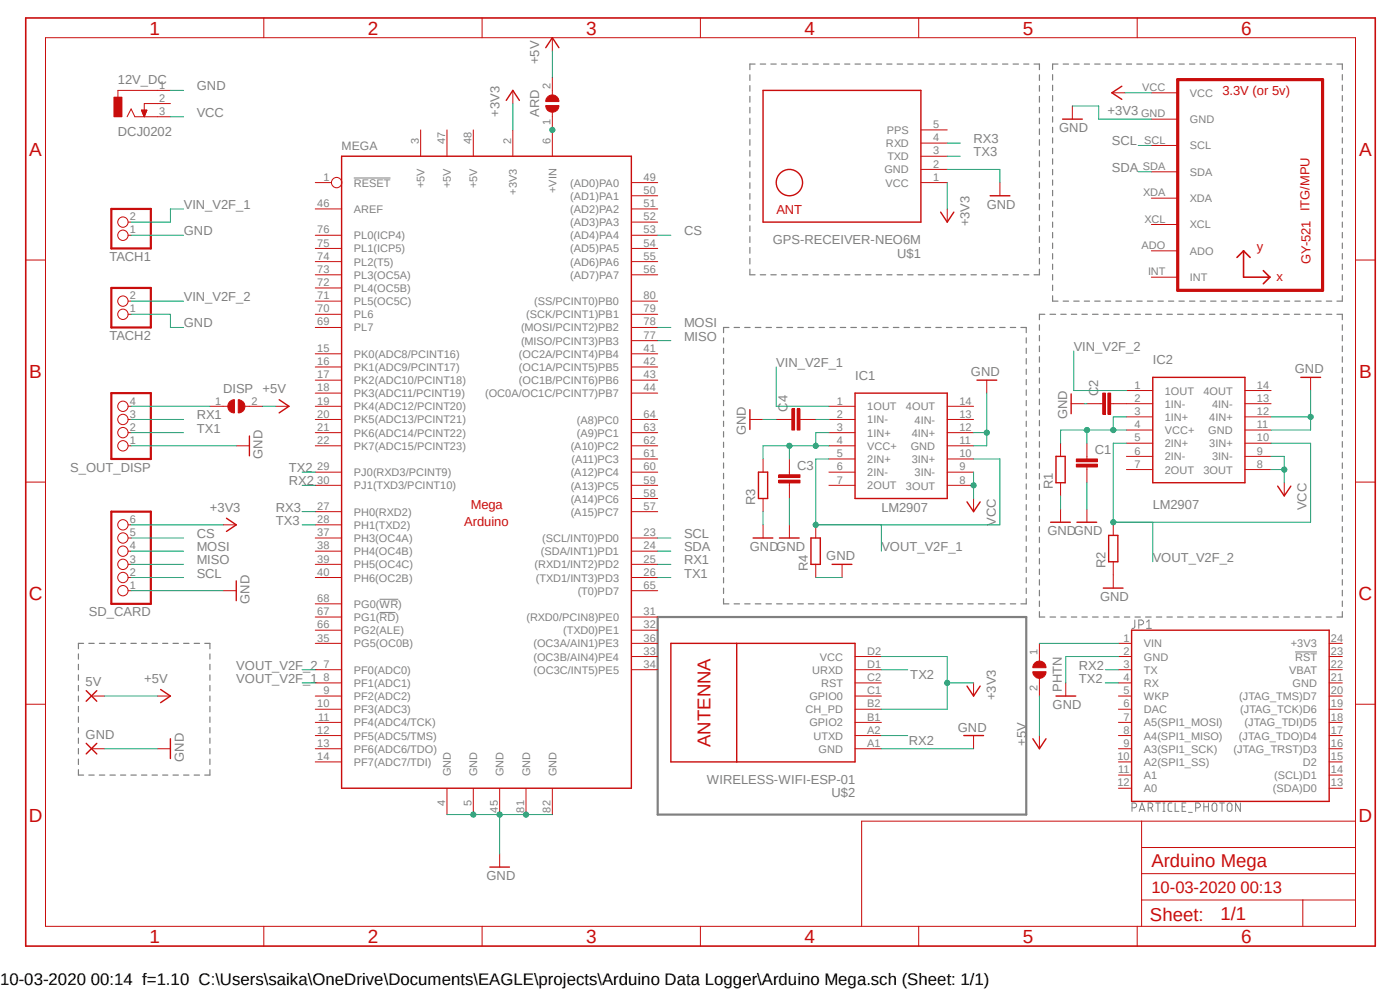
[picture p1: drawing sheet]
<svg xmlns="http://www.w3.org/2000/svg" width="297mm" height="210mm" viewBox="0 0 297 210" stroke-linecap="round" stroke-linejoin="round" font-family="sans-serif">
<path d="M4.9 3.5l287.2 197.8M292.1 3.5l-287.2 197.8" fill="none" stroke="#fff" stroke-width=".21"/>
<g fill="none" stroke="#808080" stroke-width=".25">
<path d="M159.1 15.9v1.2M159.1 18.2v1.1M160.2 13.6h-1.1v1.2M161.3 13.6h1.1M163.5 13.6h1.2M165.8 13.6h1.1M168 13.6h1.2M170.2 13.6h1.2M172.5 13.6h1.1M174.7 13.6h1.2M177 13.6h1.1M179.2 13.6h1.1"/>
<path d="M181.4 13.6h1.1M183.6 13.6h1.2M185.9 13.6h1.1M188.1 13.6h1.1M190.3 13.6h1.2M192.6 13.6h1.1M194.8 13.6h1.2M197.1 13.6h1.1M199.3 13.6h1.1M201.5 13.6h1.1M203.8 13.6h1.1M206 13.6h1.1"/>
<path d="M208.2 13.6h1.1M210.4 13.6h1.2M212.7 13.6h1.1M214.9 13.6h1.2M217.2 13.6h1.1M219.4 13.6h1.1v1.2M220.5 15.9v1.2M220.5 18.2v1.1M223.3 15.8v1.2M223.3 18.1v1.1M224.5 13.6h-1.2v1.1M225.6 13.6h1.1"/>
<path d="M227.8 13.6h1.1M230 13.6h1.1M232.2 13.6h1.2M234.5 13.6h1.1M236.7 13.6h1.2M239 13.6h1.1M241.2 13.6h1.1M243.4 13.6h1.2M245.7 13.6h1.1M247.9 13.6h1.1M250.1 13.6h1.1M252.3 13.6h1.2"/>
<path d="M254.6 13.6h1.1M256.8 13.6h1.2M259.1 13.6h1.1M261.3 13.6h1.1M263.5 13.6h1.2M265.8 13.6h1.1M268 13.6h1.1M270.2 13.6h1.2M272.5 13.6h1.1M274.7 13.6h1.1M276.9 13.6h1.1M279.1 13.6h1.2"/>
<path d="M281.4 13.6h1.1M283.6 13.6h1.2v1.1M284.8 15.8v1.2M284.8 18.1v1.1M159.1 20.4v1.3M159.1 22.8v1.2M159.1 25.1v1.1M159.1 27.3v1.2M159.1 29.6v1.2M159.1 31.9v1.2M159.1 34.2v1.2M159.1 36.5v1.2"/>
<path d="M159.1 38.8v1.2M220.5 20.4v1.3M220.5 22.8v1.2M220.5 25.1v1.1M220.5 27.3v1.2M220.5 29.6v1.2M220.5 31.9v1.2M220.5 34.2v1.2M220.5 36.5v1.2M220.5 38.8v1.2M223.3 20.3v1.1M223.3 22.5v1.2"/>
<path d="M223.3 24.8v1.1M223.3 27v1.2M223.3 29.3v1.1M223.3 31.5v1.1M223.3 33.7v1.1M223.3 35.9v1.2M223.3 38.2v1.1M284.8 20.3v1.1M284.8 22.5v1.2M284.8 24.8v1.1M284.8 27v1.2M284.8 29.3v1.1"/>
<path d="M284.8 31.5v1.1M284.8 33.7v1.1M284.8 35.9v1.2M284.8 38.2v1.1M159.1 41.1v1.1M159.1 43.3v1.2M159.1 45.6v1.2M159.1 47.9v1.2M159.1 50.2v1.2M159.1 52.5v1.2M159.1 54.8v1.2M159.1 57.1v1.2h1.1"/>
<path d="M161.3 58.3h1.1M163.5 58.3h1.2M165.8 58.3h1.1M168 58.3h1.2M170.2 58.3h1.2M172.5 58.3h1.1M174.7 58.3h1.2M177 58.3h1.1M179.2 58.3h1.1M181.4 58.3h1.1M183.6 58.3h1.2M185.9 58.3h1.1"/>
<path d="M188.1 58.3h1.1M190.3 58.3h1.2M192.6 58.3h1.1M194.8 58.3h1.2M197.1 58.3h1.1M199.3 58.3h1.1M201.5 58.3h1.1M203.8 58.3h1.1M206 58.3h1.1M208.2 58.3h1.1M210.4 58.3h1.2M212.7 58.3h1.1"/>
<path d="M214.9 58.3h1.2M217.2 58.3h1.1M220.5 41.1v1.1M220.5 43.3v1.2M220.5 45.6v1.2M220.5 47.9v1.2M220.5 50.2v1.2M220.5 52.5v1.2M220.5 54.8v1.2M220.5 57.1v1.2h-1.1M223.3 40.4v1.1M223.3 42.6v1.2"/>
<path d="M223.3 44.9v1.1M223.3 47.1v1.1M223.3 49.3v1.2M223.3 51.6v1.1M223.3 53.8v1.1M223.3 56v1.1M223.3 58.3v1.1M284.8 40.4v1.1M284.8 42.6v1.2M284.8 44.9v1.1M284.8 47.1v1.1M284.8 49.3v1.2"/>
<path d="M284.8 51.6v1.1M284.8 53.8v1.1M284.8 56v1.1M284.8 58.3v1.1M153.5 71.7v1.1M153.5 73.9v1.1M153.5 76.1v1.1M153.5 78.3v1.1M154.6 69.5h-1.1v1.1M155.7 69.5h1.2M158 69.5h1.1M160.2 69.5h1.2"/>
<path d="M162.5 69.5h1.2M164.8 69.5h1.1M167 69.5h1.1M169.2 69.5h1.2M171.5 69.5h1.2M173.8 69.5h1.1M176 69.5h1.2M178.3 69.5h1.1M180.5 69.5h1.2M182.8 69.5h1.1M185 69.5h1.2M187.3 69.5h1.1"/>
<path d="M189.5 69.5h1.2M191.8 69.5h1.2M194.1 69.5h1.1M196.3 69.5h1.1M198.5 69.5h1.2M200.8 69.5h1.2M203.1 69.5h1.1M205.3 69.5h1.2M207.6 69.5h1.1M209.8 69.5h1.2M212.1 69.5h1.1M214.3 69.5h1.2"/>
<path d="M216.6 69.5h1.1v1.1M217.7 71.7v1.1M217.7 73.9v1.1M217.7 76.1v1.1M217.7 78.3v1.1M220.5 68.9v1.2M220.5 71.2v1.1M220.5 73.4v1.2M220.5 75.7v1.1M220.5 77.9v1.2M221.7 66.7h-1.2v1.1M222.8 66.7h1.1"/>
<path d="M223.3 60.5v1.1M223.3 62.7v1.2h1.2M225 66.7h1.2M225.6 63.9h1.1M227.3 66.7h1.1M227.8 63.9h1.1M229.5 66.7h1.2M230 63.9h1.1M231.8 66.7h1.2M232.2 63.9h1.2M234.1 66.7h1.1M234.5 63.9h1.1"/>
<path d="M236.3 66.7h1.1M236.7 63.9h1.2M238.5 66.7h1.2M239 63.9h1.1M240.8 66.7h1.1M241.2 63.9h1.1M243 66.7h1.2M243.4 63.9h1.2M245.3 66.7h1.2M245.7 63.9h1.1M247.6 66.7h1.1M247.9 63.9h1.1"/>
<path d="M249.8 66.7h1.2M250.1 63.9h1.1M252.1 66.7h1.1M252.3 63.9h1.2M254.3 66.7h1.2M254.6 63.9h1.1M256.6 66.7h1.1M256.8 63.9h1.2M258.8 66.7h1.2M259.1 63.9h1.1M261.1 66.7h1.2M261.3 63.9h1.1"/>
<path d="M263.3 66.7h1.2M263.5 63.9h1.2M265.6 66.7h1.1M265.8 63.9h1.1M267.8 66.7h1.2M268 63.9h1.1M270.1 66.7h1.1M270.2 63.9h1.2M272.3 66.7h1.2M272.5 63.9h1.1M274.6 66.7h1.2M274.7 63.9h1.1"/>
<path d="M276.9 66.7h1.1M276.9 63.9h1.1M279.1 66.7h1.1M279.1 63.9h1.2M281.3 66.7h1.2M281.4 63.9h1.1M283.6 66.7h1.2v1.1M284.8 60.5v1.1M284.8 62.7v1.2h-1.2M284.8 68.9v1.2M284.8 71.2v1.1M284.8 73.4v1.2"/>
<path d="M284.8 75.7v1.1M284.8 77.9v1.2M153.5 80.5v1.1M153.5 82.7v1.2M153.5 85v1.1M153.5 87.2v1.1M153.5 89.4v1.1M153.5 91.6v1.1M153.5 93.8v1.1M153.5 96v1.1M153.5 98.2v1.1M217.7 80.5v1.1"/>
<path d="M217.7 82.7v1.2M217.7 85v1.1M217.7 87.2v1.1M217.7 89.4v1.1M217.7 91.6v1.1M217.7 93.8v1.1M217.7 96v1.1M217.7 98.2v1.1M220.5 80.2v1.1M220.5 82.4v1.2M220.5 84.7v1.2M220.5 87v1.1"/>
<path d="M220.5 89.2v1.1M220.5 91.4v1.2M220.5 93.7v1.2M220.5 95.9v1.2M220.5 98.2v1.2M284.8 80.2v1.1M284.8 82.4v1.2M284.8 84.7v1.2M284.8 87v1.1M284.8 89.2v1.1M284.8 91.4v1.2M284.8 93.7v1.2"/>
<path d="M284.8 95.9v1.2M284.8 98.2v1.2M153.5 100.4v1.2M153.5 102.7v1.1M153.5 104.9v1.1M153.5 107.1v1.1M153.5 109.3v1.1M153.5 111.5v1.1M153.5 113.7v1.1M153.5 115.9v1.2M153.5 118.2v1.1M217.7 100.4v1.2"/>
<path d="M217.7 102.7v1.1M217.7 104.9v1.1M217.7 107.1v1.1M217.7 109.3v1.1M217.7 111.5v1.1M217.7 113.7v1.1M217.7 115.9v1.2M217.7 118.2v1.1M220.5 100.5v1.1M220.5 102.7v1.1M220.5 104.9v1.2M220.5 107.2v1.2"/>
<path d="M220.5 109.5v1.1M220.5 111.7v1.2M220.5 114v1.1M220.5 116.2v1.2M220.5 118.5v1.1M284.8 100.5v1.1M284.8 102.7v1.1M284.8 104.9v1.2M284.8 107.2v1.2M284.8 109.5v1.1M284.8 111.7v1.2M284.8 114v1.1"/>
<path d="M284.8 116.2v1.2M284.8 118.5v1.1M16.6 138.7v1.1M17.7 136.5h-1.1v1.1M18.8 136.5h1.2M21.1 136.5h1.1M23.3 136.5h1.2M25.6 136.5h1.1M27.8 136.5h1.1M30 136.5h1.2M32.3 136.5h1.1M34.5 136.5h1.1"/>
<path d="M36.7 136.5h1.1M38.9 136.5h1.2M41.2 136.5h1.1M43.4 136.5h1.1v1.1M44.5 138.7v1.1M153.5 120.4v1.1M153.5 122.6v1.1M153.5 124.8v1.1M153.5 127v1.1h1.1M155.7 128.1h1.2M158 128.1h1.1M160.2 128.1h1.2"/>
<path d="M162.5 128.1h1.2M164.8 128.1h1.1M167 128.1h1.1M169.2 128.1h1.2M171.5 128.1h1.2M173.8 128.1h1.1M176 128.1h1.2M178.3 128.1h1.1M180.5 128.1h1.2M182.8 128.1h1.1M185 128.1h1.2M187.3 128.1h1.1"/>
<path d="M189.5 128.1h1.2M191.8 128.1h1.2M194.1 128.1h1.1M196.3 128.1h1.1M198.5 128.1h1.2M200.8 128.1h1.2M203.1 128.1h1.1M205.3 128.1h1.2M207.6 128.1h1.1M209.8 128.1h1.2M212.1 128.1h1.1M214.3 128.1h1.2"/>
<path d="M217.7 120.4v1.1M217.7 122.6v1.1M217.7 124.8v1.1M217.7 127v1.1h-1.1M220.5 120.7v1.2M220.5 123v1.1M220.5 125.2v1.2M220.5 127.5v1.2M220.5 129.8v1.1h1.2M222.8 130.9h1.1M225 130.9h1.2M227.3 130.9h1.1"/>
<path d="M229.5 130.9h1.2M231.8 130.9h1.2M234.1 130.9h1.1M236.3 130.9h1.1M238.5 130.9h1.2M240.8 130.9h1.1M243 130.9h1.2M245.3 130.9h1.2M247.6 130.9h1.1M249.8 130.9h1.2M252.1 130.9h1.1M254.3 130.9h1.2"/>
<path d="M256.6 130.9h1.1M258.8 130.9h1.2M261.1 130.9h1.2M263.3 130.9h1.2M265.6 130.9h1.1M267.8 130.9h1.2M270.1 130.9h1.1M272.3 130.9h1.2M274.6 130.9h1.2M276.9 130.9h1.1M279.1 130.9h1.1M281.3 130.9h1.2"/>
<path d="M284.8 120.7v1.2M284.8 123v1.1M284.8 125.2v1.2M284.8 127.5v1.2M284.8 129.8v1.1h-1.2M16.6 140.9v1.2M16.6 143.2v1.1M16.6 145.4v1.2M16.6 147.7v1.1M16.6 149.9v1.1M16.6 152.1v1.1M16.6 154.3v1.2"/>
<path d="M16.6 156.6v1.1M16.6 158.8v1.1M44.5 140.9v1.2M44.5 143.2v1.1M44.5 145.4v1.2M44.5 147.7v1.1M44.5 149.9v1.1M44.5 152.1v1.1M44.5 154.3v1.2M44.5 156.6v1.1M44.5 158.8v1.1M16.6 161v1.2"/>
<path d="M16.6 163.3v1.1h1.1M18.8 164.4h1.2M21.1 164.4h1.1M23.3 164.4h1.2M25.6 164.4h1.1M27.8 164.4h1.1M30 164.4h1.2M32.3 164.4h1.1M34.5 164.4h1.1M36.7 164.4h1.1M38.9 164.4h1.2M41.2 164.4h1.1"/>
<path d="M44.5 161v1.2M44.5 163.3v1.1h-1.1"/>
</g>
<path d="M139.5 130.9h78.2v41.9h-78.2z" fill="none" stroke="#808080" stroke-width=".47"/>
<g fill="none" stroke="#808080" stroke-width=".21">
<path d="M75.1 37.8h7.7M80.5 127.1h4M80.5 129.9h3.4M240.7 131.5v1.4a.45 .45 0 0 1-.5 .4M241.6 132.5a.88 .88 0 0 0 1-.3 .58 .58 0 0 0-.5-.7h-.5v1.8M243.2 133.3h1.1M243.2 132l.6-.5v1.8M274.7 138.3h4.7M240.2 171.4h.5a.51 .51 0 0 0 .4-.5 .51 .51 0 0 0-.4-.6h-.5v1.8M241.7 172.1l.6-1.8 .6 1.8M241.9 171.7h.8M243.6 171.4h.5a.51 .51 0 0 0 .5-.5 .51 .51 0 0 0-.5-.6h-.5v1.8"/>
<path d="M244.2 171.4l.4 .7M245.2 170.3h1M245.7 170.3v1.8M246.7 170.3h.4M246.7 172.1h.4M246.9 170.3v1.8M248.6 170.3l-.6 .1a1.79 1.79 0 0 0-.1 1.6l.7 .1M249.3 170.3v1.8h.8M250.8 171.2h.6M251.6 170.3h-.8v1.8h.8M252.1 172.3h.8M253.7 171.4a.88 .88 0 0 0 1-.4 .58 .58 0 0 0-.5-.7h-.5v1.8"/>
<path d="M255.4 171.2h1M255.4 170.3v1.8M256.4 170.3v1.8M257.3 170.5a.47 .47 0 0 1 .6-.1 .47 .47 0 0 1 .2 .5v.8a.51 .51 0 0 1-.5 .4 .51 .51 0 0 1-.5-.4v-.8zM258.7 170.3h1.1M259.2 170.3v1.8M260.4 170.6a.51 .51 0 0 1 .6-.3 .51 .51 0 0 1 .4 .6v.8a.51 .51 0 0 1-.5 .4 .51 .51 0 0 1-.6-.4zM263.1 170.3v1.8l-1-1.8v1.8"/>
</g>
<g fill="none" stroke="#c90d0c" stroke-width=".3">
<path d="M161.9 19.2h33.5v27.9h-33.5zM238 18.3l-2.1 1.4 2.1 1.4M72.5 33.1h61.4v134.1h-61.4zM107.4 21.3l1.4-2.1 1.4 2.1M225.4 25.3h4.2M199.6 45l1.4 2.1 1.4-2.1M210.1 41.5h4.1M103.9 183.9h4.2"/>
<circle cx="167.5" cy="38.7" r="2.79"/>
</g>
<g fill="none" stroke="#c90d0c" stroke-width=".21">
<path d="M33.4 19.2h-8.4v1.4M108.8 19.2v2.8M235.9 19.7h2.8M244.3 19.7h5.6M27 24.8l.8-1.7 .8 1.7h4.8M33.4 22h-2.8v2.8M66.9 38.7h3.4M89.2 27.6v5.5M94.8 27.6v5.5M100.4 27.6v5.5M108.8 27.6v5.5M117.2 27.6v5.5"/>
<path d="M133.9 38.7h5.6M195.4 38.7h5.6M195.4 27.6h5.6M195.4 30.4h5.6M195.4 33.1h5.6M195.4 35.9h5.6M212.1 38.7v2.8M227.5 22.5v2.8M244.3 25.3h5.6M244.3 30.9h5.6M244.3 36.4h5.6M66.9 58.3h5.6"/>
<path d="M66.9 55.5h5.6M66.9 52.7h5.6M66.9 49.9h5.6M66.9 44.3h5.6M133.9 58.3h5.6M133.9 55.5h5.6M133.9 52.7h5.6M133.9 49.9h5.6M133.9 47.1h5.6M133.9 44.3h5.6M133.9 41.5h5.6M201 44.3v2.8"/>
<path d="M244.3 42h5.6M244.3 47.6h5.6M244.3 53.2h5.6M244.3 58.8h5.6M66.9 75.1h5.6M66.9 77.9h5.6M66.9 66.7h5.6M66.9 63.9h5.6M66.9 61.1h5.6M66.9 69.5h5.6M133.9 72.3h5.6M133.9 75.1h5.6"/>
<path d="M133.9 77.9h5.6M133.9 66.7h5.6M133.9 63.9h5.6M133.9 69.5h5.6M66.9 80.6h5.6M66.9 83.4h5.6M66.9 86.2h5.6M66.9 89h5.6M66.9 91.8h5.6M66.9 94.6h5.6M133.9 80.6h5.6M133.9 83.4h5.6"/>
<path d="M133.9 89h5.6M133.9 91.8h5.6M133.9 94.6h5.6M133.9 97.4h5.6M66.9 108.5h5.6M66.9 111.3h5.6M66.9 116.9h5.6M66.9 119.7h5.6M66.9 100.2h5.6M66.9 103h5.6M66.9 114.1h5.6M133.9 108.5h5.6"/>
<path d="M133.9 116.9h5.6M133.9 119.7h5.6M133.9 100.2h5.6M133.9 103h5.6M133.9 105.7h5.6M133.9 114.1h5.6M66.9 122.5h5.6M66.9 130.9h5.6M66.9 133.7h5.6M66.9 136.5h5.6M66.9 128.1h5.6M133.9 122.5h5.6"/>
<path d="M133.9 125.3h5.6M133.9 130.9h5.6M133.9 133.7h5.6M133.9 136.5h5.6M133.9 139.3h5.6M66.9 142.1h5.6M66.9 153.2h5.6M66.9 150.5h5.6M66.9 147.7h5.6M66.9 144.9h5.6M66.9 156h5.6M66.9 158.8h5.6"/>
<path d="M133.9 142.1h5.6M66.9 161.6h5.6M94.8 167.2v5.6M100.4 167.2v5.6M106 167.2v5.6M111.6 167.2v5.6M117.2 167.2v5.6M106 181.2v2.7"/>
<circle cx="71.4" cy="38.7" r="1.1"/>
</g>
<path d="M249.9 16.9h30.7v44.7h-30.7z" fill="none" stroke="#c90d0c" stroke-width=".68"/>
<path d="M263.8 53.2v5.6h5.6M263.8 53.2l1.4 1.4M263.8 53.2l-1.4 1.4M268 57.4l1.4 1.4M269.4 58.8l-1.4 1.4" fill="none" stroke="#c90d0c" stroke-width=".34"/>
<path d="M24.2 20.6h1.7v4.2h-1.7z" fill-rule="evenodd" fill="#c90d0c"/>
<g fill="none" stroke="#c90d0c" stroke-width=".21">
<path d="M33.4 19.2h2.8M24.2 20.6h1.7v4.2h-1.7zM30 23.4h1.2l-.6 1.4zM30.1 23.5h1M30.1 23.6h1M30.1 23.7h.9M30.2 23.8h.8M30.2 23.9h.7M30.3 24h.6M30.3 24.1h.6M30.4 24.2h.4M30.4 24.3h.4"/>
<path d="M30.4 24.4h.3M30.5 24.5h.2M30.5 24.6h.1M30.6 24.7h.1M33.4 22h2.8M33.4 24.8h2.8M159.1 89h2.8M161.9 97.4v2.8M175.9 86.2h5.5M175.9 89h5.5M175.9 91.8h5.5M175.9 94.6h5.5"/>
<path d="M175.9 97.4h5.5M201 86.2h5.5M201 89h5.5M201 91.8h5.5M201 94.6h5.5M201 97.4h5.5M209.3 80.6v2.8M161.9 105.7v2.8M161.9 111.3v2.8M167.5 100.2v.6M167.5 102.4v.6M167.5 111.3v2.8"/>
<path d="M173.1 111.3v2.8M173.1 119.7v2.8M175.9 100.2h5.5M175.9 103h5.5M178.6 119.7v2.8M201 100.2h5.5M201 103h5.5M206.5 105.7v2.8"/>
</g>
<path d="M159.1 86.9v4.2M181.4 83.4h19.6v22.3h-19.6zM207.3 80.6h4.2M159.8 114.1h4.2M160.9 100.2h2v5.5h-2zM165.4 114.1h4.1M172 114.1h2v5.6h-2zM176.5 119.7h4.2M205.1 106.5l1.4 2 1.4-2" fill="none" stroke="#c90d0c" stroke-width=".3"/>
<path d="M165.2 101.9h4.5v.5h-4.5z" fill-rule="evenodd" fill="#c90d0c"/>
<path d="M165.2 101.9h4.5v.5h-4.5z" fill="none" stroke="#c90d0c" stroke-width=".21"/>
<path d="M165.2 100.7h4.5v.6h-4.5z" fill-rule="evenodd" fill="#c90d0c"/>
<path d="M167.5 97.4v2.8M167.5 89h.5M169.7 89h.6M165.2 100.7h4.5v.6h-4.5zM167.5 103v2.7" fill="none" stroke="#c90d0c" stroke-width=".21"/>
<path d="M169.1 86.7h.6v4.5h-.6z" fill-rule="evenodd" fill="#c90d0c"/>
<path d="M169.1 86.7h.6v4.5h-.6z" fill="none" stroke="#c90d0c" stroke-width=".21"/>
<path d="M168 86.7h.6v4.5h-.6z" fill-rule="evenodd" fill="#c90d0c"/>
<g fill="none" stroke="#c90d0c" stroke-width=".21">
<path d="M164.7 89h2.8M168 86.7h.6v4.5h-.6zM170.3 89h2.8M225 94v2.8M227.2 85.6h2.8M230.6 96.8v.6M230.6 99.1v.5M239 82.8h5.6M239 85.6h5.6M239 88.4h5.6M239 91.2h5.6M239 94h5.6"/>
<path d="M239 96.8h5.6M239 99.6h5.6M264.1 82.8h5.6M264.1 85.6h5.6M264.1 88.4h5.6M264.1 91.2h5.6M264.1 94h5.6M264.1 96.8h5.6M264.1 99.6h5.6M278 80.1v2.7M225 102.4v2.8M225 108v2.8"/>
<path d="M230.6 108v2.8M236.2 110.8v2.8M236.2 119.2v5.6M272.5 102.4v2.8"/>
</g>
<path d="M224 96.8h2v5.6h-2zM227.2 83.6v4.2M244.6 80.1h19.5v22.3h-19.5zM276 80.1h4.2M222.9 110.8h4.2M228.5 110.8h4.2M235.2 113.6h2v5.6h-2zM271.1 103.1l1.4 2.1 1.4-2.1M234.1 124.8h4.2" fill="none" stroke="#c90d0c" stroke-width=".3"/>
<path d="M228.3 98.5h4.5v.6h-4.5z" fill-rule="evenodd" fill="#c90d0c"/>
<path d="M228.3 98.5h4.5v.6h-4.5z" fill="none" stroke="#c90d0c" stroke-width=".21"/>
<path d="M228.3 97.4h4.5v.6h-4.5z" fill-rule="evenodd" fill="#c90d0c"/>
<path d="M228.3 97.4h4.5v.6h-4.5zM230.6 94v2.8M230.6 99.6v2.8M233.4 85.6h.5M235.6 85.6h.6" fill="none" stroke="#c90d0c" stroke-width=".21"/>
<path d="M235 83.4h.6v4.5h-.6z" fill-rule="evenodd" fill="#c90d0c"/>
<path d="M235 83.4h.6v4.5h-.6z" fill="none" stroke="#c90d0c" stroke-width=".21"/>
<path d="M233.9 83.4h.6v4.5h-.6z" fill-rule="evenodd" fill="#c90d0c"/>
<g fill="none" stroke="#c90d0c" stroke-width=".21">
<path d="M117.2 8v2.8M27.2 49.9h.6M27.2 47.1h.6M27.2 66.7h.6M27.2 63.9h.6M27.2 94.6h.6M27.2 91.8h.6M27.2 89h.6M27.2 86.2h.6M50.1 94.6h2.8M58.5 86.2h2.8M230.6 85.6h2.8"/>
<path d="M233.9 83.4h.6v4.5h-.6zM236.2 85.6h2.8M27.2 119.7h.6M27.2 116.9h.6M27.2 114.1h.6M27.2 111.3h.6M47.3 111.3h2.8M27.2 125.3h.6M27.2 122.5h.6M47.3 125.3h2.8M181.4 139.3h5.6M237.3 139.3h2.8"/>
<path d="M237.3 136.5h2.8M282 139.3h2.8M282 136.5h2.8M19.4 158.8h2.8M19.4 147.7h2.8M33.4 158.8h2.8M33.4 147.7h2.8M181.4 158.8h5.6M181.4 156h5.6M181.4 153.2h5.6M181.4 150.5h5.6M181.4 147.7h5.6"/>
<path d="M181.4 144.9h5.6M181.4 142.1h5.6M206.5 144.9v2.8M206.5 156v2.8M220.5 156v2.8M226.1 144.9v2.8M237.3 158.8h2.8M237.3 156h2.8M237.3 153.2h2.8M237.3 150.5h2.8M237.3 147.7h2.8M237.3 144.9h2.8"/>
<path d="M237.3 142.1h2.8M282 158.8h2.8M282 156h2.8M282 153.2h2.8M282 150.5h2.8M282 147.7h2.8M282 144.9h2.8M282 142.1h2.8M237.3 164.4h2.8M237.3 167.2h2.8M237.3 161.6h2.8M282 164.4h2.8"/>
<path d="M282 167.2h2.8M282 161.6h2.8"/>
<circle cx="26.1" cy="49.9" r="1.1"/>
<circle cx="26.1" cy="47.1" r="1.1"/>
<circle cx="26.1" cy="63.9" r="1.1"/>
<circle cx="26.1" cy="66.7" r="1.1"/>
<circle cx="26.1" cy="89" r="1.1"/>
<circle cx="26.1" cy="91.8" r="1.1"/>
<circle cx="26.1" cy="86.2" r="1.1"/>
<circle cx="26.1" cy="94.6" r="1.1"/>
<circle cx="26.1" cy="114.1" r="1.1"/>
<circle cx="26.1" cy="111.3" r="1.1"/>
<circle cx="26.1" cy="119.7" r="1.1"/>
<circle cx="26.1" cy="116.9" r="1.1"/>
<circle cx="26.1" cy="122.5" r="1.1"/>
<circle cx="26.1" cy="125.3" r="1.1"/>
</g>
<g fill="none" stroke="#c90d0c" stroke-width=".3">
<path d="M115.8 10.1l1.4-2.1 1.4 2.1M52.9 92.5v4.2M59.2 84.8l2.1 1.4-2.1 1.4M48 109.9l2.1 1.4-2.1 1.4M50.1 123.2v4.2M142.3 136.5h39.1v25.1h-39.1zM156.3 136.5v25.1M240.1 133.7h41.9v36.3h-41.9zM18.3 146.5l2.2 2.3M18.3 157.7l2.2 2.2M20.5 146.5l-2.2 2.3M20.5 157.7l-2.2 2.2"/>
<path d="M34.1 146.3l2.1 1.4-2.1 1.4M36.2 156.7v4.2M204.5 156h4.2M205.1 145.5l1.4 2.2 1.4-2.2M219.1 156.7l1.4 2.1 1.4-2.1M224 147.7h4.2"/>
</g>
<path d="M23.6 44.3h8.4v8.4h-8.4zM23.6 61.1h8.4v8.4h-8.4zM23.6 83.4h8.4v14h-8.4zM23.6 108.5h8.4v19.6h-8.4z" fill="none" stroke="#c90d0c" stroke-width=".47"/>
<path d="M219.1 142.5h2.8a1.4 1.4 0 0 1-1.4 1.4 1.4 1.4 0 0 1-1.4-1.4z" fill-rule="evenodd" fill="#c90d0c"/>
<path d="M219.1 142.5h2.8a1.4 1.4 0 0 1-1.4 1.4 1.4 1.4 0 0 1-1.4-1.4z" fill="none" stroke="#c90d0c" stroke-width=".21"/>
<path d="M219.5 140.6a1.39 1.39 0 0 1 1.6-.3 1.39 1.39 0 0 1 .8 1.3h-2.8l.1-.6z" fill-rule="evenodd" fill="#c90d0c"/>
<path d="M220.5 136.5v3.8M219.5 140.6a1.39 1.39 0 0 1 1.6-.3 1.39 1.39 0 0 1 .8 1.3h-2.8l.1-.6zM220.5 143.9v3.8" fill="none" stroke="#c90d0c" stroke-width=".21"/>
<path d="M50.5 84.8a1.4 1.4 0 0 1 1.5 1.4 1.4 1.4 0 0 1-1.5 1.4z" fill-rule="evenodd" fill="#c90d0c"/>
<path d="M50.5 84.8a1.4 1.4 0 0 1 1.5 1.4 1.4 1.4 0 0 1-1.5 1.4z" fill="none" stroke="#c90d0c" stroke-width=".21"/>
<path d="M48.7 85.2l1-.4v2.8a1.38 1.38 0 0 1-1.3-.8 1.38 1.38 0 0 1 .3-1.6z" fill-rule="evenodd" fill="#c90d0c"/>
<path d="M44.5 86.2h3.8M48.7 85.2l1-.4v2.8a1.38 1.38 0 0 1-1.3-.8 1.38 1.38 0 0 1 .3-1.6zM51.9 86.2h3.8" fill="none" stroke="#c90d0c" stroke-width=".21"/>
<path d="M116.2 20.6a1.39 1.39 0 0 1 1.5-.4 1.39 1.39 0 0 1 .9 1.3h-2.8l.1-.6z" fill-rule="evenodd" fill="#c90d0c"/>
<path d="M116.2 20.6a1.39 1.39 0 0 1 1.5-.4 1.39 1.39 0 0 1 .9 1.3h-2.8l.1-.6z" fill="none" stroke="#c90d0c" stroke-width=".21"/>
<path d="M115.8 22.4h2.8a1.4 1.4 0 0 1-1.4 1.4 1.4 1.4 0 0 1-1.4-1.4z" fill-rule="evenodd" fill="#c90d0c"/>
<g fill="none" stroke="#c90d0c" stroke-width=".21">
<path d="M9.7 8h277.9v188.5h-277.9zM56 3.8v4.2M102.3 3.8v4.2M117.2 16.4v3.8M148.6 3.8v4.2M194.9 3.8v4.2M241.3 3.8v4.2M115.8 22.4h2.8a1.4 1.4 0 0 1-1.4 1.4 1.4 1.4 0 0 1-1.4-1.4zM117.2 23.8v3.8M5.5 55.2h4.2M287.6 55.2h4.2M5.5 102.3h4.2"/>
<path d="M287.6 102.3h4.2M5.5 149.4h4.2M287.6 149.4h4.2M242.2 174.2v22.3M242.2 179.8h45.4M287.6 174.2h-104.8v22.3M56 196.5v4.2M102.3 196.5v4.2M148.6 196.5v4.2M194.9 196.5v4.2M241.3 196.5v4.2M242.2 190.9h45.4"/>
<path d="M242.2 185.3h45.4M276.4 190.9v5.6"/>
</g>
<path d="M5.5 3.8h286.3v196.9h-286.3z" fill="none" stroke="#c90d0c" stroke-width=".34"/>
<path d="M238.7 19.7h5.6M108.8 22v5.6M201 38.7v5.6M187 139.3h14v11.2h-14M201 144.9h5.5" fill="none" stroke="#0dab76" stroke-width=".21"/>
<circle cx="201" cy="144.9" r=".55" fill="#0dab76"/>
<g fill="none" stroke="#0dab76" stroke-width=".21">
<path d="M201 35.9h11.1v2.8M27.8 111.3h19.5M94.8 172.8h11.2"/>
<circle cx="201" cy="144.9" r=".55"/>
</g>
<circle cx="100.4" cy="172.8" r=".55" fill="#0dab76"/>
<g fill="none" stroke="#0dab76" stroke-width=".21">
<path d="M106 172.8h5.6"/>
<circle cx="100.4" cy="172.8" r=".55"/>
</g>
<circle cx="106" cy="172.8" r=".55" fill="#0dab76"/>
<g fill="none" stroke="#0dab76" stroke-width=".21">
<path d="M111.6 172.8h5.6"/>
<circle cx="106" cy="172.8" r=".55"/>
</g>
<circle cx="111.6" cy="172.8" r=".55" fill="#0dab76"/>
<g fill="none" stroke="#0dab76" stroke-width=".21">
<path d="M36.2 19.2h2.7M227.5 22.5h5.6v2.8h11.2M27.8 49.9h11.1M27.8 66.7h8.4v2.8h2.7M161.9 89h2.8M206.5 91.8h2.8M209.3 83.4v11.2h-2.8M161.9 108.5v2.8M167.5 105.7v5.6M173.1 122.5h5.5M106 172.8v8.4"/>
<circle cx="111.6" cy="172.8" r=".55"/>
</g>
<circle cx="209.3" cy="91.8" r=".55" fill="#0dab76"/>
<g fill="none" stroke="#0dab76" stroke-width=".21">
<path d="M230 85.6h.6M269.7 88.4h8.3M278 82.8v8.4h-8.3M225 105.2v2.8M230.6 102.4v5.6"/>
<circle cx="209.3" cy="91.8" r=".55"/>
</g>
<circle cx="278" cy="88.4" r=".55" fill="#0dab76"/>
<g fill="none" stroke="#0dab76" stroke-width=".21">
<path d="M201 33.1h2.8M201 30.4h2.8M241.5 30.9h2.8M241.5 36.4h2.8M27.8 94.6h22.3M175.9 97.4h-2.8v13.9h39v-13.9h-5.6M64.1 111.3h2.8M64.1 108.5h2.8M139.5 114.1h2.8M139.5 116.9h2.8M27.8 125.3h19.5M27.8 122.5h11.1"/>
<path d="M237.3 139.3h-11.2v5.6M22.2 158.8h11.2M187 158.8h19.5"/>
<circle cx="278" cy="88.4" r=".55"/>
</g>
<circle cx="173.1" cy="111.3" r=".55" fill="#0dab76"/>
<g fill="none" stroke="#0dab76" stroke-width=".21">
<path d="M36.2 24.8h2.7M38.9 44.3h-2.7v2.8h-8.4M164.7 77.9v8.3h11.2M173.1 111.3h13.9v5.6M206.5 100.2v5.5M64.1 144.9h2.8"/>
<circle cx="173.1" cy="111.3" r=".55"/>
</g>
<circle cx="206.5" cy="103" r=".55" fill="#0dab76"/>
<g fill="none" stroke="#0dab76" stroke-width=".21">
<path d="M269.7 96.8h2.8v5.6M269.7 99.6h2.8"/>
<circle cx="206.5" cy="103" r=".55"/>
</g>
<circle cx="272.5" cy="99.6" r=".55" fill="#0dab76"/>
<g fill="none" stroke="#0dab76" stroke-width=".21">
<path d="M27.8 63.9h11.1M227.8 74.5v8.3h11.2M239 94h-2.8v16.8h41.8v-16.8h-8.3"/>
<circle cx="272.5" cy="99.6" r=".55"/>
</g>
<circle cx="236.2" cy="110.8" r=".55" fill="#0dab76"/>
<g fill="none" stroke="#0dab76" stroke-width=".21">
<path d="M167.5 94.6h8.4M173.1 89h2.8M175.9 91.8h-2.8v2.8M236.2 110.8h8.4v8.4M64.1 142.1h2.8"/>
<circle cx="236.2" cy="110.8" r=".55"/>
</g>
<circle cx="173.1" cy="94.6" r=".55" fill="#0dab76"/>
<g fill="none" stroke="#0dab76" stroke-width=".21">
<path d="M161.9 94.6h5.6v2.8"/>
<circle cx="173.1" cy="94.6" r=".55"/>
</g>
<circle cx="167.5" cy="94.6" r=".55" fill="#0dab76"/>
<g fill="none" stroke="#0dab76" stroke-width=".21">
<path d="M161.9 94.6v2.8M230.6 91.2h8.4M239 88.4h-2.8v2.8"/>
<circle cx="167.5" cy="94.6" r=".55"/>
</g>
<circle cx="236.2" cy="91.2" r=".55" fill="#0dab76"/>
<g fill="none" stroke="#0dab76" stroke-width=".21">
<path d="M225 91.2h5.6v2.8"/>
<circle cx="236.2" cy="91.2" r=".55"/>
</g>
<circle cx="230.6" cy="91.2" r=".55" fill="#0dab76"/>
<g fill="none" stroke="#0dab76" stroke-width=".21">
<path d="M117.2 10.8v5.6M139.5 49.9h2.8M139.5 72.3h2.8M139.5 69.5h2.8M27.8 89h11.1M27.8 91.8h11.1M55.7 86.2h2.8M225 91.2v2.8M27.8 119.7h11.1M27.8 116.9h11.1M27.8 114.1h11.1M64.1 103h2.8"/>
<path d="M64.1 100.2h2.8M139.5 119.7h2.8M139.5 122.5h2.8M22.2 147.7h11.2M187 156h5.6M187 142.1h5.6M220.5 147.7v8.3M234.5 142.1h2.8M234.5 144.9h2.8"/>
<circle cx="230.6" cy="91.2" r=".55"/>
</g>
<circle cx="117.2" cy="27.6" r=".55" fill="#0dab76"/>
<g fill="none" stroke="#0dab76" stroke-width=".21">
<path d="M27.8 86.2h16.7M220.5 136.5h16.8"/>
<circle cx="117.2" cy="27.6" r=".55"/>
</g>
<g font-size="4" fill="#c90d0c">
<text x="31.7" y="7.4">1</text>
<text x="78" y="7.4">2</text>
<text x="124.3" y="7.4">3</text>
<text x="170.6" y="7.4">4</text>
<text x="217" y="7.4">5</text>
<text x="263.3" y="7.4">6</text>
<text x="6.2" y="33">A</text>
<text x="288.3" y="33">A</text>
<text x="6.2" y="80.1">B</text>
<text x="288.3" y="80.1">B</text>
<text x="6.1" y="127.3">C</text>
<text x="288.2" y="127.3">C</text>
<text x="6.1" y="174.4">D</text>
<text x="288.2" y="174.4">D</text>
<text x="31.7" y="200.1">1</text>
<text x="78" y="200.1">2</text>
<text x="124.3" y="200.1">3</text>
<text x="170.6" y="200.1">4</text>
<text x="217" y="200.1">5</text>
<text x="263.3" y="200.1">6</text>
</g>
<g font-size="3.9" fill="#c90d0c">
<text x="150.7" y="158.5" transform="rotate(-90 150.7 158.5)">ANTENNA</text>
<text x="244.3" y="184">Arduino Mega</text>
<text x="244" y="195.3">Sheet:</text>
<text x="258.9" y="195.1">1/1</text>
</g>
<text font-size="3.6" x="0" y="208.9">10-03-2020 00:14 f=1.10 C:\Users\saika\OneDrive\Documents\EAGLE\projects\Arduino Data Logger\Arduino Mega.sch (Sheet: 1/1)</text>
<text font-size="3.5" fill="#c90d0c" x="244.3" y="189.5">10-03-2020 00:13</text>
<g font-size="2.8" fill="#808080">
<text x="25" y="17.8">12V_DC</text>
<text x="114.4" y="13.6" transform="rotate(-90 114.4 13.6)">+5V</text>
<text x="41.7" y="19.2">GND</text>
<text x="25" y="29">DCJ0202</text>
<text x="41.7" y="24.8">VCC</text>
<text x="106" y="24.8" transform="rotate(-90 106 24.8)">+3V3</text>
<text x="114.4" y="24.8" transform="rotate(-90 114.4 24.8)">ARD</text>
<text x="224.7" y="28.1">GND</text>
<text x="235" y="24.4">+3V3</text>
<text x="206.5" y="33.1">TX3</text>
<text x="206.5" y="30.4">RX3</text>
<text x="235.9" y="30.9">SCL</text>
<text x="235.9" y="36.4">SDA</text>
<text x="39" y="44.3">VIN_V2F_1</text>
<text x="209.3" y="44.3">GND</text>
<text x="39" y="49.9">GND</text>
<text x="145.1" y="49.9">CS</text>
<text x="164" y="51.9">GPS-RECEIVER-NEO6M</text>
<text x="205.7" y="48" transform="rotate(-90 205.7 48)">+3V3</text>
<text x="23.2" y="55.3">TACH1</text>
<text x="190.3" y="54.7">U$1</text>
<text x="39" y="63.9">VIN_V2F_2</text>
<text x="39" y="69.5">GND</text>
<text x="145.1" y="69.5">MOSI</text>
<text x="23.2" y="72.1">TACH2</text>
<text x="145.1" y="72.3">MISO</text>
<text x="164.7" y="77.9">VIN_V2F_1</text>
<text x="227.8" y="74.5">VIN_V2F_2</text>
<text x="244.6" y="77.3">IC2</text>
<text x="47.3" y="83.4">DISP</text>
<text x="55.7" y="83.4">+5V</text>
<text x="181.4" y="80.6">IC1</text>
<text x="206" y="79.8">GND</text>
<text x="233" y="84" transform="rotate(-90 233 84)">C2</text>
<text x="274.7" y="79.2">GND</text>
<text x="41.7" y="89">RX1</text>
<text x="167" y="87.3" transform="rotate(-90 167 87.3)">C4</text>
<text x="226.4" y="89" transform="rotate(-90 226.4 89)">GND</text>
<text x="41.7" y="91.8">TX1</text>
<text x="158.2" y="92.3" transform="rotate(-90 158.2 92.3)">GND</text>
<text x="14.9" y="100">S_OUT_DISP</text>
<text x="55.7" y="97.4" transform="rotate(-90 55.7 97.4)">GND</text>
<text x="61.3" y="100.2">TX2</text>
<text x="169.1" y="99.7">C3</text>
<text x="232.2" y="96.4">C1</text>
<text x="61.3" y="103">RX2</text>
<text x="160.2" y="107.1" transform="rotate(-90 160.2 107.1)">R3</text>
<text x="223.3" y="103.8" transform="rotate(-90 223.3 103.8)">R1</text>
<text x="244.6" y="108">LM2907</text>
<text x="44.5" y="108.5">+3V3</text>
<text x="58.5" y="111.3">TX3</text>
<text x="58.5" y="108.5">RX3</text>
<text x="187" y="108.5">LM2907</text>
<text x="211.3" y="111.5" transform="rotate(-90 211.3 111.5)">VCC</text>
<text x="222.2" y="113.6">GNDGND</text>
<text x="277.2" y="108.2" transform="rotate(-90 277.2 108.2)">VCC</text>
<text x="41.7" y="119.7">MISO</text>
<text x="41.7" y="116.9">MOSI</text>
<text x="41.7" y="114.1">CS</text>
<text x="145.1" y="114.1">SCL</text>
<text x="145.1" y="116.9">SDA</text>
<text x="145.1" y="119.7">RX1</text>
<text x="159.1" y="116.9">GNDGND</text>
<text x="175.3" y="118.9">GND</text>
<text x="187" y="116.9">VOUT_V2F_1</text>
<text x="244.6" y="119.2">VOUT_V2F_2</text>
<text x="41.7" y="122.5">SCL</text>
<text x="145.1" y="122.5">TX1</text>
<text x="171.4" y="121.1" transform="rotate(-90 171.4 121.1)">R4</text>
<text x="234.5" y="120.6" transform="rotate(-90 234.5 120.6)">R2</text>
<text x="18.9" y="130.8">SD_CARD</text>
<text x="52.9" y="128.1" transform="rotate(-90 52.9 128.1)">GND</text>
<text x="233.4" y="127.5">GND</text>
<text x="50.1" y="142.1">VOUT_V2F_2</text>
<text x="228.9" y="142.1">RX2</text>
<text x="18.2" y="145.6">5V</text>
<text x="30.6" y="144.9">+5V</text>
<text x="50.1" y="144.9">VOUT_V2F_1</text>
<text x="193.1" y="144">TX2</text>
<text x="211.3" y="148.5" transform="rotate(-90 211.3 148.5)">+3V3</text>
<text x="225.3" y="146.8" transform="rotate(-90 225.3 146.8)">PHTN</text>
<text x="228.9" y="144.9">TX2</text>
<text x="203.2" y="155.2">GND</text>
<text x="223.3" y="150.5">GND</text>
<text x="18.2" y="156.8">GND</text>
<text x="39" y="161.6" transform="rotate(-90 39 161.6)">GND</text>
<text x="192.8" y="158">RX2</text>
<text x="217.7" y="158.2" transform="rotate(-90 217.7 158.2)">+5V</text>
<text x="149.9" y="166.4">WIRELESS-WIFI-ESP-01</text>
<text x="176.4" y="169.2">U$2</text>
<text x="103.2" y="186.7">GND</text>
</g>
<g font-size="2.8" fill="#c90d0c">
<text x="259.3" y="20.2">3.3V (or 5v)</text>
<text x="164.7" y="45.3">ANT</text>
<text x="277.8" y="44.8" transform="rotate(-90 277.8 44.8)">ITG/MPU</text>
<text x="266.6" y="53.2">y</text>
<text x="270.8" y="59.6">x</text>
<text x="278" y="56" transform="rotate(-90 278 56)">GY-521</text>
<text x="99.9" y="108">Mega</text>
<text x="98.5" y="111.6">Arduino</text>
</g>
<text font-size="2.6" fill="#808080" x="72.5" y="31.7">MEGA</text>
<g font-size="2.3" fill="#808080">
<text x="33.8" y="18.8">1</text>
<text x="33.8" y="21.6">2</text>
<text x="116.8" y="18.8" transform="rotate(-90 116.8 18.8)">2</text>
<text x="242.3" y="19.3">VCC</text>
<text x="252.4" y="20.5">VCC</text>
<text x="33.8" y="24.4">3</text>
<text x="116.8" y="26.5" transform="rotate(-90 116.8 26.5)">1</text>
<text x="188.1" y="28.4">PPS</text>
<text x="198" y="27.2">5</text>
<text x="198" y="30">4</text>
<text x="242.1" y="24.9">GND</text>
<text x="252.4" y="26.1">GND</text>
<text x="88.9" y="30.6" transform="rotate(-90 88.9 30.6)">3</text>
<text x="94.4" y="30.6" transform="rotate(-90 94.4 30.6)">47</text>
<text x="100" y="30.6" transform="rotate(-90 100 30.6)">48</text>
<text x="108.4" y="30.6" transform="rotate(-90 108.4 30.6)">2</text>
<text x="116.8" y="30.6" transform="rotate(-90 116.8 30.6)">6</text>
<text x="188" y="31.2">RXD</text>
<text x="188.3" y="34">TXD</text>
<text x="198" y="32.8">3</text>
<text x="198" y="35.6">2</text>
<text x="242.7" y="30.5">SCL</text>
<text x="252.4" y="31.7">SCL</text>
<text x="68.6" y="38.4">1</text>
<text x="75.1" y="39.6">RESET</text>
<text x="90.1" y="40" transform="rotate(-90 90.1 40)">+5V</text>
<text x="95.7" y="40" transform="rotate(-90 95.7 40)">+5V</text>
<text x="101.3" y="40" transform="rotate(-90 101.3 40)">+5V</text>
<text x="109.6" y="41.3" transform="rotate(-90 109.6 41.3)">+3V3</text>
<text x="118" y="41" transform="rotate(-90 118 41)">+VIN</text>
<text x="121" y="39.6">(AD0)PA0</text>
<text x="136.5" y="41.1">50</text>
<text x="136.5" y="38.4">49</text>
<text x="187.6" y="36.8">GND</text>
<text x="187.9" y="39.6">VCC</text>
<text x="198" y="38.4">1</text>
<text x="242.4" y="36.1">SDA</text>
<text x="242.5" y="41.7">XDA</text>
<text x="252.4" y="37.3">SDA</text>
<text x="27.6" y="46.7">2</text>
<text x="67.3" y="43.9">46</text>
<text x="75.1" y="45.2">AREF</text>
<text x="121" y="48">(AD3)PA3</text>
<text x="121" y="45.2">(AD2)PA2</text>
<text x="121" y="42.4">(AD1)PA1</text>
<text x="136.5" y="46.7">52</text>
<text x="136.5" y="43.9">51</text>
<text x="242.8" y="47.2">XCL</text>
<text x="252.4" y="42.9">XDA</text>
<text x="27.6" y="49.5">1</text>
<text x="67.3" y="49.5">76</text>
<text x="67.3" y="52.3">75</text>
<text x="75.1" y="50.8">PL0(ICP4)</text>
<text x="75.1" y="53.6">PL1(ICP5)</text>
<text x="121" y="53.6">(AD5)PA5</text>
<text x="121" y="50.8">(AD4)PA4</text>
<text x="136.5" y="52.3">54</text>
<text x="136.5" y="49.5">53</text>
<text x="242.2" y="52.8">ADO</text>
<text x="252.4" y="48.5">XCL</text>
<text x="67.3" y="55.1">74</text>
<text x="67.3" y="57.9">73</text>
<text x="75.1" y="56.3">PL2(T5)</text>
<text x="75.1" y="59.1">PL3(OC5A)</text>
<text x="121" y="59.1">(AD7)PA7</text>
<text x="121" y="56.3">(AD6)PA6</text>
<text x="136.5" y="57.9">56</text>
<text x="136.5" y="55.1">55</text>
<text x="243.5" y="58.4">INT</text>
<text x="252.4" y="54.1">ADO</text>
<text x="252.4" y="59.6">INT</text>
<text x="27.6" y="63.5">2</text>
<text x="67.3" y="60.7">72</text>
<text x="67.3" y="63.5">71</text>
<text x="75.1" y="61.9">PL4(OC5B)</text>
<text x="75.1" y="64.7">PL5(OC5C)</text>
<text x="113.3" y="64.7">(SS/PCINT0)PB0</text>
<text x="136.5" y="63.5">80</text>
<text x="27.6" y="66.3">1</text>
<text x="67.3" y="66.3">70</text>
<text x="67.3" y="69">69</text>
<text x="75.1" y="67.5">PL6</text>
<text x="75.1" y="70.3">PL7</text>
<text x="110.5" y="70.3">(MOSI/PCINT2)PB2</text>
<text x="111.6" y="67.5">(SCK/PCINT1)PB1</text>
<text x="136.5" y="71.8">77</text>
<text x="136.5" y="66.3">79</text>
<text x="136.5" y="69">78</text>
<text x="67.3" y="74.6">15</text>
<text x="67.3" y="77.4">16</text>
<text x="75.1" y="75.9">PK0(ADC8/PCINT16)</text>
<text x="110.1" y="75.9">(OC2A/PCINT4)PB4</text>
<text x="110.5" y="73.1">(MISO/PCINT3)PB3</text>
<text x="136.5" y="74.6">41</text>
<text x="136.5" y="77.4">42</text>
<text x="67.3" y="80.2">17</text>
<text x="67.3" y="83">18</text>
<text x="75.1" y="78.7">PK1(ADC9/PCINT17)</text>
<text x="75.1" y="81.5">PK2(ADC10/PCINT18)</text>
<text x="110.1" y="78.7">(OC1A/PCINT5)PB5</text>
<text x="110.1" y="81.5">(OC1B/PCINT6)PB6</text>
<text x="136.5" y="80.2">43</text>
<text x="136.5" y="83">44</text>
<text x="240.7" y="82.5">1</text>
<text x="247.1" y="83.7">1OUT</text>
<text x="255.3" y="83.7">4OUT</text>
<text x="266.7" y="82.5">14</text>
<text x="27.6" y="88.6">3</text>
<text x="27.6" y="85.8">4</text>
<text x="45.6" y="85.8">1</text>
<text x="53.3" y="85.8">2</text>
<text x="67.3" y="85.8">19</text>
<text x="67.3" y="88.6">20</text>
<text x="75.1" y="84.2">PK3(ADC11/PCINT19)</text>
<text x="75.1" y="87">PK4(ADC12/PCINT20)</text>
<text x="75.1" y="89.8">PK5(ADC13/PCINT21)</text>
<text x="102.9" y="84.3">(OC0A/OC1C/PCINT7)PB7</text>
<text x="122.4" y="89.9">(A8)PC0</text>
<text x="136.5" y="88.6">64</text>
<text x="177.5" y="85.8">1</text>
<text x="177.5" y="88.6">2</text>
<text x="184" y="87">1OUT</text>
<text x="184" y="89.8">1IN-</text>
<text x="192.2" y="87.1">4OUT</text>
<text x="194" y="89.9">4IN-</text>
<text x="203.5" y="88.6">13</text>
<text x="203.5" y="85.8">14</text>
<text x="240.7" y="85.3">2</text>
<text x="240.7" y="88.1">3</text>
<text x="247.1" y="86.5">1IN-</text>
<text x="247.1" y="89.3">1IN+</text>
<text x="256.5" y="89.3">4IN+</text>
<text x="257.1" y="86.5">4IN-</text>
<text x="266.7" y="88.1">12</text>
<text x="266.7" y="85.3">13</text>
<text x="27.6" y="94.2">1</text>
<text x="27.6" y="91.4">2</text>
<text x="67.3" y="91.4">21</text>
<text x="67.3" y="94.2">22</text>
<text x="75.1" y="92.6">PK6(ADC14/PCINT22)</text>
<text x="75.1" y="95.4">PK7(ADC15/PCINT23)</text>
<text x="121.1" y="95.5">(A10)PC2</text>
<text x="122.4" y="92.7">(A9)PC1</text>
<text x="136.5" y="91.4">63</text>
<text x="136.5" y="94.2">62</text>
<text x="177.5" y="91.4">3</text>
<text x="177.5" y="94.2">4</text>
<text x="184" y="92.6">1IN+</text>
<text x="184" y="95.4">VCC+</text>
<text x="193.2" y="95.5">GND</text>
<text x="193.4" y="92.7">4IN+</text>
<text x="203.5" y="94.2">11</text>
<text x="203.5" y="91.4">12</text>
<text x="240.7" y="90.8">4</text>
<text x="240.7" y="93.6">5</text>
<text x="247.1" y="92.1">VCC+</text>
<text x="247.1" y="94.9">2IN+</text>
<text x="256.3" y="92.1">GND</text>
<text x="256.5" y="94.9">3IN+</text>
<text x="266.7" y="93.6">10</text>
<text x="266.7" y="90.8">11</text>
<text x="67.3" y="99.8">29</text>
<text x="75.1" y="101">PJ0(RXD3/PCINT9)</text>
<text x="121.1" y="101.1">(A12)PC4</text>
<text x="121.2" y="98.3">(A11)PC3</text>
<text x="136.5" y="97">61</text>
<text x="136.5" y="99.8">60</text>
<text x="177.5" y="97">5</text>
<text x="177.5" y="99.8">6</text>
<text x="184" y="98.2">2IN+</text>
<text x="184" y="101">2IN-</text>
<text x="193.4" y="98.3">3IN+</text>
<text x="194" y="101.1">3IN-</text>
<text x="203.5" y="99.8">9</text>
<text x="203.5" y="97">10</text>
<text x="240.7" y="96.4">6</text>
<text x="240.7" y="99.2">7</text>
<text x="247.1" y="97.7">2IN-</text>
<text x="247.1" y="100.5">2OUT</text>
<text x="255.3" y="100.5">3OUT</text>
<text x="257.1" y="97.7">3IN-</text>
<text x="266.7" y="99.2">8</text>
<text x="266.7" y="96.4">9</text>
<text x="67.3" y="102.6">30</text>
<text x="75.1" y="103.8">PJ1(TXD3/PCINT10)</text>
<text x="121.1" y="103.8">(A13)PC5</text>
<text x="121.1" y="106.6">(A14)PC6</text>
<text x="136.5" y="102.6">59</text>
<text x="136.5" y="105.4">58</text>
<text x="177.5" y="102.6">7</text>
<text x="184" y="103.8">2OUT</text>
<text x="192.2" y="103.8">3OUT</text>
<text x="203.5" y="102.6">8</text>
<text x="27.6" y="113.8">5</text>
<text x="27.6" y="111">6</text>
<text x="67.3" y="108.2">27</text>
<text x="67.3" y="111">28</text>
<text x="67.3" y="113.8">37</text>
<text x="75.1" y="109.4">PH0(RXD2)</text>
<text x="75.1" y="112.2">PH1(TXD2)</text>
<text x="121.1" y="109.4">(A15)PC7</text>
<text x="136.5" y="108.2">57</text>
<text x="136.5" y="113.8">23</text>
<text x="27.6" y="119.3">3</text>
<text x="27.6" y="116.5">4</text>
<text x="67.3" y="116.5">38</text>
<text x="67.3" y="119.3">39</text>
<text x="75.1" y="117.8">PH4(OC4B)</text>
<text x="75.1" y="115">PH3(OC4A)</text>
<text x="114.8" y="117.8">(SDA/INT1)PD1</text>
<text x="115" y="115">(SCL/INT0)PD0</text>
<text x="136.5" y="116.5">24</text>
<text x="136.5" y="119.3">25</text>
<text x="27.6" y="124.9">1</text>
<text x="27.6" y="122.1">2</text>
<text x="67.3" y="122.1">40</text>
<text x="75.1" y="120.6">PH5(OC4C)</text>
<text x="75.1" y="123.4">PH6(OC2B)</text>
<text x="113.4" y="120.6">(RXD1/INT2)PD2</text>
<text x="113.7" y="123.4">(TXD1/INT3)PD3</text>
<text x="136.5" y="122.1">26</text>
<text x="136.5" y="124.9">65</text>
<text x="67.3" y="127.7">68</text>
<text x="67.3" y="130.5">67</text>
<text x="75.1" y="128.9">PG0(WR)</text>
<text x="75.1" y="131.7">PG1(RD)</text>
<text x="111.7" y="131.7">(RXD0/PCIN8)PE0</text>
<text x="122.6" y="126.2">(T0)PD7</text>
<text x="136.5" y="130.5">31</text>
<text x="67.3" y="133.3">66</text>
<text x="67.3" y="136.1">35</text>
<text x="75.1" y="134.5">PG2(ALE)</text>
<text x="75.1" y="137.3">PG5(OC0B)</text>
<text x="113.2" y="137.3">(OC3A/AIN1)PE3</text>
<text x="119.5" y="134.5">(TXD0)PE1</text>
<text x="136.5" y="133.3">32</text>
<text x="136.5" y="136.1">36</text>
<text x="238.4" y="136.1">1</text>
<text x="242.7" y="137.3">VIN</text>
<text x="273.9" y="137.3">+3V3</text>
<text x="282.4" y="136.1">24</text>
<text x="68.6" y="141.7">7</text>
<text x="75.1" y="142.9">PF0(ADC0)</text>
<text x="113.2" y="140.1">(OC3B/AIN4)PE4</text>
<text x="113.2" y="142.9">(OC3C/INT5)PE5</text>
<text x="136.5" y="138.9">33</text>
<text x="136.5" y="141.7">34</text>
<text x="172.3" y="142.9">URXD</text>
<text x="173.9" y="140.1">VCC</text>
<text x="184" y="141.7">D1</text>
<text x="184" y="138.9">D2</text>
<text x="220.1" y="138.9" transform="rotate(-90 220.1 138.9)">1</text>
<text x="238.4" y="138.9">2</text>
<text x="238.4" y="141.7">3</text>
<text x="242.7" y="140.1">GND</text>
<text x="242.7" y="142.9">TX</text>
<text x="273.5" y="142.9">VBAT</text>
<text x="274.7" y="140.1">RST</text>
<text x="282.4" y="138.9">23</text>
<text x="282.4" y="141.7">22</text>
<text x="68.6" y="147.3">9</text>
<text x="68.6" y="144.5">8</text>
<text x="75.1" y="148.5">PF2(ADC2)</text>
<text x="75.1" y="145.7">PF1(ADC1)</text>
<text x="171.7" y="148.5">GPIO0</text>
<text x="174.2" y="145.7">RST</text>
<text x="184" y="147.3">C1</text>
<text x="184" y="144.5">C2</text>
<text x="220.1" y="146.6" transform="rotate(-90 220.1 146.6)">2</text>
<text x="238.4" y="144.5">4</text>
<text x="238.4" y="147.3">5</text>
<text x="242.7" y="145.7">RX</text>
<text x="242.7" y="148.5">WKP</text>
<text x="262.9" y="148.5">(JTAG_TMS)D7</text>
<text x="274.2" y="145.7">GND</text>
<text x="282.4" y="147.3">20</text>
<text x="282.4" y="144.5">21</text>
<text x="67.3" y="150.1">10</text>
<text x="67.3" y="155.7">12</text>
<text x="67.5" y="152.9">11</text>
<text x="75.1" y="154.1">PF4(ADC4/TCK)</text>
<text x="75.1" y="151.3">PF3(ADC3)</text>
<text x="170.9" y="151.3">CH_PD</text>
<text x="171.7" y="154.1">GPIO2</text>
<text x="184" y="155.7">A2</text>
<text x="184" y="152.9">B1</text>
<text x="184" y="150.1">B2</text>
<text x="238.4" y="155.7">8</text>
<text x="238.4" y="152.9">7</text>
<text x="238.4" y="150.1">6</text>
<text x="242.7" y="154.1">A5(SPI1_MOSI)</text>
<text x="242.7" y="151.3">DAC</text>
<text x="263.1" y="151.3">(JTAG_TCK)D6</text>
<text x="264" y="154.1">(JTAG_TDI)D5</text>
<text x="282.4" y="150.1">19</text>
<text x="282.4" y="152.9">18</text>
<text x="282.4" y="155.7">17</text>
<text x="67.3" y="158.5">13</text>
<text x="67.3" y="161.2">14</text>
<text x="75.1" y="156.9">PF5(ADC5/TMS)</text>
<text x="75.1" y="159.7">PF6(ADC6/TDO)</text>
<text x="172.6" y="156.9">UTXD</text>
<text x="173.7" y="159.7">GND</text>
<text x="184" y="158.5">A1</text>
<text x="237.1" y="161.2">10</text>
<text x="238.4" y="158.5">9</text>
<text x="242.7" y="159.7">A3(SPI1_SCK)</text>
<text x="242.7" y="156.9">A4(SPI1_MISO)</text>
<text x="261.7" y="159.7">(JTAG_TRST)D3</text>
<text x="262.9" y="156.9">(JTAG_TDO)D4</text>
<text x="282.4" y="158.5">16</text>
<text x="282.4" y="161.2">15</text>
<text x="75.1" y="162.5">PF7(ADC7/TDI)</text>
<text x="95.7" y="164.6" transform="rotate(-90 95.7 164.6)">GND</text>
<text x="101.3" y="164.6" transform="rotate(-90 101.3 164.6)">GND</text>
<text x="106.9" y="164.6" transform="rotate(-90 106.9 164.6)">GND</text>
<text x="112.4" y="164.6" transform="rotate(-90 112.4 164.6)">GND</text>
<text x="118" y="164.6" transform="rotate(-90 118 164.6)">GND</text>
<text x="237.1" y="166.8">12</text>
<text x="237.2" y="164">11</text>
<text x="242.7" y="165.2">A1</text>
<text x="242.7" y="162.5">A2(SPI1_SS)</text>
<text x="270.3" y="165.3">(SCL)D1</text>
<text x="276.4" y="162.5">D2</text>
<text x="282.4" y="164">14</text>
<text x="282.4" y="166.8">13</text>
<text x="94.4" y="171.1" transform="rotate(-90 94.4 171.1)">4</text>
<text x="100" y="171.1" transform="rotate(-90 100 171.1)">5</text>
<text x="105.6" y="172.4" transform="rotate(-90 105.6 172.4)">45</text>
<text x="111.2" y="172.4" transform="rotate(-90 111.2 172.4)">81</text>
<text x="116.8" y="172.4" transform="rotate(-90 116.8 172.4)">82</text>
<text x="242.7" y="168">A0</text>
<text x="270.1" y="168.1">(SDA)D0</text>
</g>
</svg>
